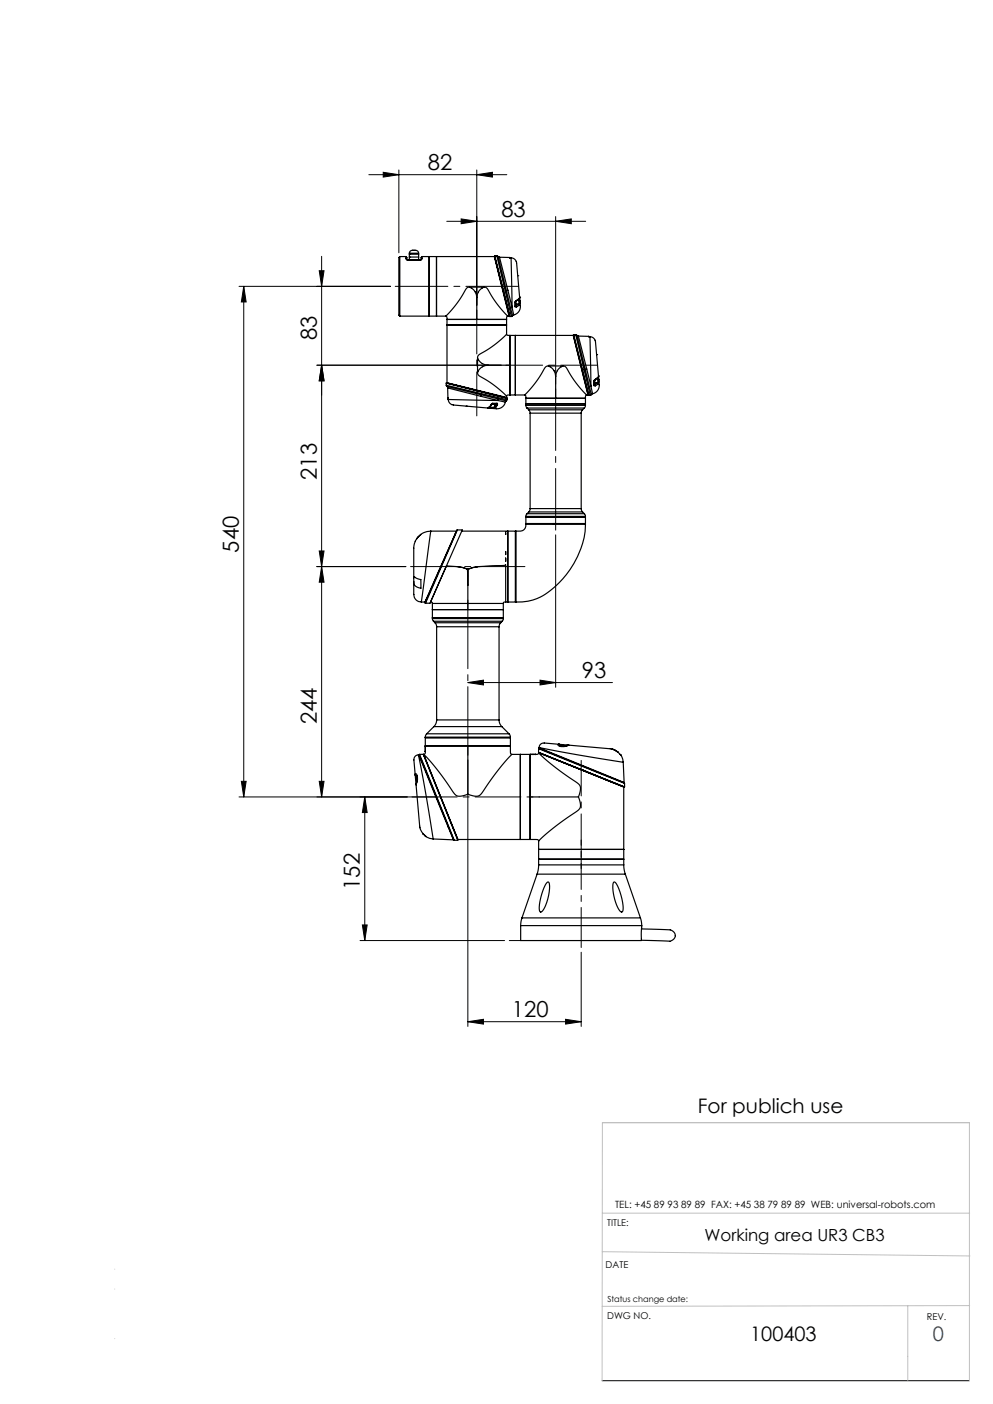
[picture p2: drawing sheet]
<svg xmlns="http://www.w3.org/2000/svg" width="210mm" height="297mm" viewBox="0 0 210 297" stroke-linecap="round" stroke-linejoin="round" font-family="sans-serif">
<g fill="none" stroke="#000" stroke-width=".21">
<path d="M78 37h29.2M81 36.4l3.4 .6-3.4 .5zM84.4 36v17.5M100.8 37l3.3-.6v1.1zM100.8 36v28.6M67.5 57.3h1l-.5 3.3zM68 54.2v114.4M94.5 46.8h29.4M97.5 46.3l3.3 .5-3.3 .5zM117.5 46.8l3.3-.5v1zM117.5 45.8v35.5M50.5 60.6h32.1"/>
<path d="M51.5 60.6l.6 3.3h-1.1zM51.5 60.6v108M67 77.3h39M68 77.3l.5 3.3h-1zM67 119.9h18.8M67.5 116.6h1l-.5 3.3zM68 119.9l.5 3.3h-1zM117.5 113.1v32.3M98.9 144.4l3.3-.5v1zM98.9 144.4h30.6M114.2 143.9l3.3 .5-3.3 .5zM51 165.3h1.1l-.6 3.3z"/>
<path d="M67.5 165.3h1l-.5 3.3zM77.1 168.6l.5 3.3h-1zM77.1 168.6v30.4M92.2 168.6h-41.7M98.9 160.8v56.3M76.1 199h30.6M76.6 195.7h1l-.5 3.3zM98.9 216.1l3.3-.5v1zM98.9 216.1h24M119.6 215.6l3.3 .5-3.3 .5zM122.9 201.4v15.7M127.3 292.1h77.7"/>
</g>
<path d="M127.4 256.6h77.7M24.3 272.7h.1M24.3 268.5h.1M127.4 264.8l77.7 .9M192 276.2v15.8M205.1 276.2l-77.8 .1M24.3 283.2h.1M127.3 292.1l.1-54.6h77.6v54.6" fill="none" stroke="#c0c0c0" stroke-width=".21"/>
<path d="M109.7 60.6h-26.1" fill="none" stroke="#000" stroke-width=".21" stroke-dasharray="15.2 1.3 1.3 1.3" stroke-dashoffset="4.1"/>
<path d="M100.8 88v-22.4" fill="none" stroke="#000" stroke-width=".21" stroke-dasharray="15.2 1.3 1.3 1.3" stroke-dashoffset="5.9"/>
<path d="M126.3 77.3h-19.3" fill="none" stroke="#000" stroke-width=".21" stroke-dasharray="15.2 1.3 1.3 1.3" stroke-dashoffset="7.5"/>
<path d="M117.5 112.1v-29.8" fill="none" stroke="#000" stroke-width=".21" stroke-dasharray="15.2 1.3 1.3 1.3" stroke-dashoffset="2.2"/>
<path d="M86.8 119.9h24.2" fill="none" stroke="#000" stroke-width=".21" stroke-dasharray="15.2 1.3 1.3 1.3" stroke-dashoffset="5.1"/>
<path d="M98.9 127v32.8" fill="none" stroke="#000" stroke-width=".21" stroke-dasharray="15.2 1.3 1.3 1.3" stroke-dashoffset=".7"/>
<path d="M110 168.6h.1M110.1 199h-2.4" fill="none" stroke="#000" stroke-width=".21" stroke-dasharray="15.2 1.3 1.3 1.3"/>
<path d="M87.1 168.6h22.9" fill="none" stroke="#000" stroke-width=".21" stroke-dasharray="15.2 1.3 1.3 1.3" stroke-dashoffset="5.7"/>
<path d="M114.1 168.6h-4.1" fill="none" stroke="#000" stroke-width=".21" stroke-dasharray="15.2 1.3 1.3 1.3" stroke-dashoffset="15.1"/>
<path d="M122.9 200.4v-20.7" fill="none" stroke="#000" stroke-width=".21" stroke-dasharray="15.2 1.3 1.3 1.3" stroke-dashoffset="6.8"/>
<path d="M122.9 160.9v18.8" fill="none" stroke="#000" stroke-width=".21" stroke-dasharray="15.2 1.3 1.3 1.3" stroke-dashoffset="7.7"/>
<path d="M122.9 183.8v-6.1" fill="none" stroke="#000" stroke-width=".21" stroke-dasharray="15.2 1.3 1.3 1.3" stroke-dashoffset="14.1"/>
<g fill="#000">
<path d="M97.5 46.3l3.3 .5-3.3 .5zM117.5 46.8l3.3-.5v1zM81 36.4l3.4 .6-3.4 .5zM100.8 37l3.3-.6v1.1z"/>
<path d="M68 77.3l.5 3.3h-1zM67.5 116.6h1l-.5 3.3zM68 119.9l.5 3.3h-1zM67.5 165.3h1l-.5 3.3z"/>
<path d="M67.5 57.3h1l-.5 3.3zM68 77.3l.5 3.3h-1zM51.5 60.6l.6 3.3h-1.1zM51 165.3h1.1l-.6 3.3z"/>
<path d="M114.2 143.9l3.3 .5-3.3 .5zM98.9 144.4l3.3-.5v1zM119.6 215.6l3.3 .5-3.3 .5zM98.9 216.1l3.3-.5v1z"/>
<path d="M76.6 195.7h1l-.5 3.3zM77.1 168.6l.5 3.3h-1z"/>
</g>
<g fill="none" stroke="#000" stroke-width=".25">
<path d="M84.6 54.3a1.94 1.94 0 0 0-.2 1.6v9.3a1.94 1.94 0 0 0 .2 1.7M84.6 54.3v12.6M84.6 54.3h1.3M85.9 54.3v.4M85.9 54.7l.3 .3M85.9 54.3l.2 .2v.4M85.9 54.7l.2 .2M86.1 54.9l.1 .1M86.2 55h2.8M86.2 55h.1M86.6 54.4h1.9M86.6 53.8h1.9"/>
<path d="M86.6 53.6h1.9M86.6 53.6v1.4M87.2 53a.6 .6 0 0 0-.6 .6M87.2 53h.8M88 53a.6 .6 0 0 1 .5 .6M88.5 53.6v1.4M89 55h.1M89.1 54.9l-.1 .1M89.3 54.7l-.3 .3M89.3 54.3v.4M89.3 54.3l-.2 .2v.4M89.3 54.3h15.2"/>
<path d="M89.3 54.7l-.2 .2M90.8 54.3v12.6zM92.3 54.3v12.6M104.5 54.3l3.3 12.5M104.5 54.3h.1M104.5 54.3l3.2 12.6M104.6 54.2l3.2 12.8M104.6 54.2l3.2 12.7M104.6 54.3h.1M104.6 54.1h.5M105.1 54.1l.2 .2M105.1 54.1l1.7 7.5"/>
<path d="M105.3 54.3l1.8 7.2M105.3 54.3l.3 .1M105.6 54.4h.1M105.6 54.4l1.8 7M105.6 54.4l2.2 .1M107.8 54.5h.2M107.8 54.5h.3M107.8 54.5h.1M108.1 54.5l.2 10.5M108.1 54.5a1.29 1.29 0 0 1 1.2 1.5l.6 7M109.5 58.3h.1M84.6 66.9h9.7"/>
<path d="M94.3 66.9l.2 .2v.5M94.5 68.7h12.6zM94.5 67.6h12.6M94.5 67.6v13.4M94.5 67.6h6.3M99.3 60.7l.6 .4a2.4 2.4 0 0 1 .9 1.9M99.3 60.7a1.05 1.05 0 0 0-1 .9 21.3 21.3 0 0 1-4 5.3M99.3 60.7h3.1M100.8 63v4.6M100.8 67.6h6.3M101 75.7l.3 .6a2.4 2.4 0 0 0 1.9 1M101 78.8a1.03 1.03 0 0 0 .8 1 21.3 21.3 0 0 1 5.3 4"/>
<path d="M101 75.7v3.1M102.4 60.7l-.6 .4a2.4 2.4 0 0 0-1 1.9M102.4 60.7a1.03 1.03 0 0 1 1 .9 20.9 20.9 0 0 0 4 5.3M103.2 77.3a2.4 2.4 0 0 0-1.9 .9l-.3 .6M103.2 77.3h4.6M106.8 61.6l1.3 5.3M107.1 61.5l-.3 .1M107.1 61.5l.9 3.7M107.1 70.7a24.8 24.8 0 0 1-5.9 4.5l-.2 .5M107.1 67.6v3.1M107.1 70.7l.2 .2 .5 .1M107.4 66.9h.3"/>
<path d="M107.4 66.9l-.3 .2v.5M107.4 61.4l-.3 .1M107.4 61.4l.9 3.6M107.7 66.8v.1M107.8 67h.1M107.8 71v6.3M107.8 77.3v6.2M107.8 71v12.6M107.8 71h13.4M108 65.2l.4 1.6M108.1 67h-.3M108.3 65l-.3 .2"/>
<path d="M108.3 65l.3 1.6M108.6 66.6l-.5 .4M108.9 64.8l.3 .1M108.9 63.9v.9M109 71v12.6zM109 63.8l-.1 .1M109 63.8v.9M109 64.7l-.1 .1M109 64.3l.1 .1M109.1 64.7l.1 .2M109.1 64.7h-.1M109.1 63.7v.7"/>
<path d="M109.1 64.4h.4M109.1 64.4v.3M109.2 63.6l-.2 .2M109.2 63.6l-.3 .3M109.2 63.6h.1M109.5 64.4l.2 .2M109.5 64.4l-.4 .3M109.7 63.2l-.5 .4M109.7 64.6l-.5 .3M109.8 63.6l-.3 .8M109.9 62.9h.1M109.9 63l-.2 .2"/>
<path d="M109.9 63l-.2 .2 .1 .4M109.9 63v.5M109.9 63.5l.1 .1a2.31 2.31 0 0 1-1.4 3M109.9 63.5v.6l-.2 .5M109.9 63.5l-.1 .1M116 77.4l.6 .4a2.4 2.4 0 0 1 .9 1.9M116 77.4a1.05 1.05 0 0 0-1.1 .9 21.3 21.3 0 0 1-3.9 5.3M116 77.4h3.1M117.5 79.7v4.6M119.1 77.4l-.7 .4a2.4 2.4 0 0 0-.9 1.9M119.1 77.4a1.03 1.03 0 0 1 1 .9 20.8 20.8 0 0 0 4 5.3M121.2 71h.1"/>
<path d="M121.2 71l3.1 12.6M121.3 71l3.1 12.5M121.3 71h.1M121.3 70.8h.5M121.8 70.8l.5 .3M121.8 70.8l1.7 7.4M122 70.9l1.8 7.3M122.3 71.1h.1M122.3 71.1l1.8 7M122.3 71.1l2.2 .1M123.5 78.2l1.3 5.4M123.8 78.2h-.3"/>
<path d="M123.8 78.2l.9 3.7M124.1 78.1l-.3 .1M124.1 78.1l.9 3.6M124.5 71.2h.1M124.5 71.2h.3M124.6 71.2h.2M124.8 71.2l.2 10.5M124.8 71.2a1.29 1.29 0 0 1 1.2 1.5l.6 7M126.2 75h.1M126.3 79.9l-.4 .4M126.3 79.9l-.4 .3M126.4 79.9v.4"/>
<path d="M126.6 79.5h.1M126.6 79.7l-.3 .2M126.6 79.7l-.2 .2M126.6 79.7v.5M94.4 81v.5M94.4 81l12.8 3.2M94.4 81.1l12.8 3.1M94.5 81.7l.2 .4M94.5 81.7l-.1-.2 7.4 1.8M94.5 81.7l7.2 1.8M94.5 81l12.6 3.1M94.7 82.1v2.1"/>
<path d="M94.7 82.1h.1M94.7 82.1l6.9 1.7M94.7 84.2l.1 .3M94.7 84.2h.1M94.8 84.2v.3M94.8 84.2v.1M94.8 84.5l10.5 .2M94.8 84.5a1.29 1.29 0 0 0 1.4 1.2l7.1 .6M98.6 85.9h.1M101.6 83.8l3.7 .9M101.7 83.5l-.1 .3M101.7 83.5l3.7 .9"/>
<path d="M101.8 83.3l-.1 .2M101.8 83.3l5.4 1.3M103.1 86.3h.1M103.3 86.3l.5 .1M103.5 86.1l-.2 .2M103.6 86.1h-.1M103.6 86.1l-.2 .1M103.6 86.1h.1M103.8 85.7l-.3 .4M103.9 86.2l-.4-.1-.2 .2M103.9 86.2l-.1 .2M103.9 85.6l-.3 .5"/>
<path d="M103.9 85.6l-.1 .1M104 85.5h.6M104.1 85.4l-.2 .2M104.1 85.4h.9M104.2 85.3l-.4 .4M104.2 85.3l-.1 .1M104.5 85.4l.1 .1M104.6 85.5v.5M104.6 85.5h.3M104.6 86l-.7 .2M104.6 86l.3 .1M104.9 86.1l-.5 .3h-.6"/>
<path d="M104.9 85.5l.3 .1M104.9 85.5l-.3 .5M105 85.4l-.1 .1M105.1 85.3l.1 .3M105.1 85.3h-.9M105.1 85.3l-.1 .1M105.2 85.6l-.3 .5M105.3 84.7l1.6 .4M105.4 84.4l-.1 .3M105.4 84.4l1.7 .4M107.1 84.8h-.1a2.29 2.29 0 0 1-2.7 1.6h-.5M107.1 84.1v.1"/>
<path d="M107.1 84.1h.1M107.1 83.8v.3M107.2 84.6l-.1 .2M107.2 84.2v.4M107.8 83.6h-.5l-.2 .2M107.8 83.6h3.2M111 83.6l.2 .2v.5M111.2 85.8l.2 .5M111.2 85.4h12.6zM111.2 84.3h12.6M111.2 85.8h12.6M111.2 84.3v1.5"/>
<path d="M111.2 84.3h6.3M111.4 86.3h12.2M111.4 86.3l.4 .4M111.8 86.7l.3 .7M111.8 86.7h11.4M112.1 87.4h10.8M112.1 87.4v20.2M117.5 84.3h6.3M122.9 87.4v20.2M123.2 86.7l-.3 .7M123.6 86.3l-.4 .4M123.8 85.8l-.2 .5"/>
<path d="M123.8 84.3v1.5M124.1 83.6h.2M124.1 83.6l-.3 .2v.5M124.4 83.5h.1M124.4 83.5l-.1 .1M124.5 83.6l-3.2-12.8 3.2 12.8M124.5 83.6h.1M124.7 81.9l.4 1.6M124.8 83.6h-.3M125 81.7l-.3 .2M125 81.7l.3 1.6M125.1 83.5l-.3 .1"/>
<path d="M125.6 81.5l.3 .1M125.6 80.6v.9M125.7 80.5l-.1 .1M125.7 80.5v.9M125.7 81.4l-.1 .1M125.7 81h.1M125.8 81.3l.1 .3M125.8 81.3l-.1 .1M125.8 80.4v.6M125.8 81h.4M125.8 81v.3M125.9 80.3l-.2 .2"/>
<path d="M125.9 80.2l-.3 .4M125.9 80.2v.1M126.2 81l.2 .3M126.2 81l-.4 .3M126.4 81.3l-.5 .3M126.4 80.3l-.2 .7M126.6 80.2v.1a2.31 2.31 0 0 1-1.3 3l-.2 .2M126.6 80.2v.6l-.2 .5M126.6 80.2l-.2 .1M87.5 116v6.2M89 113.1l-.9 .9M91.1 112.4h5.4l-6.6 15h-.8z"/>
<path d="M91.1 112.4a3.9 3.9 0 0 0-3.3 2l-.3 1.6M96.7 112.1l-6.8 15.5M96.7 112.1l-6.7 15.5M96.7 112.1h1.1l-6.9 15.5h-.9M96.8 119.9l-2.4-.2-3.4 7.7h.3l.1 .3M96.8 119.9l2.1 .5M97.7 112.4h11.3v15h-2.1M101 119.9l-2 .5M101.3 119.9h-.3M101.3 119.9h.1M101.3 119.9l5.6-.4v7.9M106.9 116.7v.6z"/>
<path d="M106.9 112.4v.2zM106.9 112.8v.3M106.9 118v.7M107.4 112.4v15zM111.2 110.8a1.31 1.31 0 0 1-1.6 1.6h-.5M111.2 110.9h12.6M111.2 109.4h12.6zM111.2 109.2v1.6h12.6v-1.6M111.2 109.2h12.6M111.4 108.7l-.2 .5M111.4 108.7h12.2M111.8 108.3h11.4"/>
<path d="M111.8 108.3l-.4 .4M112.1 107.6l-.3 .7M112.1 107.6h10.8M116.9 110.8h.5M122.9 107.6l.3 .7M123.2 108.3l.4 .4M123.6 108.7l.2 .5M123.8 110.9a18.7 18.7 0 0 1-10.3 15.7 10.6 10.6 0 0 1-4.4 .8M87.5 125.7a1.6 1.6 0 0 0 1.6 1.7M87.5 123.1v2.7M87.5 122.2l.1-.2 1.4 .6v1.8a1.3 1.3 0 0 1-1.5-1.3M87.5 122.2v.9"/>
<path d="M89.9 127.4h.1M89.9 127.6h.1M91.4 130.9l.3 .5M91.4 130.7h15M91.4 129h15M91.4 130.9h15M91.4 129v1.9M91.4 127.7v1.3M91.4 127.7h7.5M91.4 129h7.5M91.7 131.4h14.5M91.7 131.4l.3 .3"/>
<path d="M92 131.7l.3 .9M92 131.7h13.9M92.3 132.6h13.2M92.3 132.6v19.7M98.9 120.4v3.4M98.9 120.4h.1M98.9 127.7h7.5M98.9 129h7.5M98.9 123.8v3.9M98.9 127.7v1.3M99 120.4l-.1 3.4M99 120.4h.1"/>
<path d="M105.5 132.6v19.7M105.9 131.7l-.4 .9M106.2 131.4l-.3 .3M106.4 127.7v1.3M106.4 130.9l-.2 .5M106.4 129v1.9M106.9 127.4h-.3l-.2 .3M109 127.2l.1-14.8v14.9M109 127.3l.1 .1M88.5 159.7l1.5 8 1.6 9.8M88.5 159.7a1.13 1.13 0 0 0-.9 1.6l.2 2.6M88.5 159.7l6.3 15.4"/>
<path d="M88.5 159.7h.1M88.6 159.6l-.1 .1M88.6 159.6l6.3 15.5M88.7 159.6h.8l7.3 18M88.7 159.6h-.1M88.7 159.6l6.3 15.5M89.6 159.6h.1M89.6 159.6l7.2 18M89.6 159.6l7.2 17.8M89.6 159.6a53.5 53.5 0 0 1 6.6 8.4 2.36 2.36 0 0 0 2.7 0M89.9 158.9h.1M89.9 156.1h18z"/>
<path d="M89.9 157.8h9M89.9 155.9h18M89.9 155.9v1.9M89.9 157.8v1.5l-.3 .3M90 157.8l-.1 1.1M90.2 155.2l-.3 .7M90.2 155.2h17.4M91.8 153.7h14.3M91.8 153.7l-1.6 1.5M92.3 152.3l-.1 .8-.4 .6M92.3 152.3h13.2M98.9 157.8h9"/>
<path d="M98.9 157.8v10.2M105.5 152.3l.2 .8 .4 .6M106.1 153.7l1.5 1.5M107.6 155.2l.3 .7M107.9 157.8l.1 1.6 .3 .2M107.9 155.9v1.9M108.3 159.6a59.1 59.1 0 0 0-6.6 8.5 2.4 2.4 0 0 1-2.8-.1M108.3 159.6h3.8M110 159.6v18zM110 159.6h.1M112.1 159.6v9M112.2 159.6h1.1"/>
<path d="M113.9 158.4v.8h.2M113.9 159.2a54.1 54.1 0 0 0 8.5 6.7 2.4 2.4 0 0 1-.1 2.7M113.9 159.3l-.3 .3h-1.5M113.9 159.2l18 7.3M114 158.3l15.4 6.3M114 158.2v.1M114 158.2l15.4 6.3M114 158.1l7.7 1.5 10.1 1.6 .2 4.3M114 158.1v.1M114 159.2h-.1M114.1 159.2l18 7.3v-.8M114.1 159.2l17.9 7.3"/>
<path d="M114.1 159.2l13.3 5.4M114.1 159.2h.1M114.4 159.3v.1M118.1 157.5l-.1 .1a2.09 2.09 0 0 0 2.2 .1M118.2 157.4l-1.8-.1a2.07 2.07 0 0 0-2.3 .5l-.1 .3M118.2 157.4l2 .2M118.2 157.4l.3 .2M118.2 157.4l-.1 .1M118.2 157.4v.1M118.2 157.5h-.1M118.5 157.6l.7 .1M118.5 157.6v.2"/>
<path d="M118.5 157.8h.1M118.6 157.9h.1M118.8 157.9h.5M119.2 157.7l.5 .1M119.2 157.7v.2M120.1 157.7h.1M120.2 157.7l9.2 .8M120.3 157.7l-1 .2-.8-.1M120.3 157.6l-.1 .1M129.4 158.5l1.4 .7M129.4 158.5h.1M130.3 158.8l-.8-.3 1.2 .7"/>
<path d="M130.3 158.8l.4 .4M130.7 159.2h.1M130.8 159.2l.5 .5M130.8 159.2h.1M131.1 159.6h.1M131.2 159.6l.1 .1M131.2 159.6h.1M131.3 159.7l.5 1.5M131.3 159.7h.1M87.8 163.9l.2 2.1M87.8 163.9h.1M87.8 163.9l.2 .3"/>
<path d="M87.8 163.7v.2M87.8 163.7h.1a2.09 2.09 0 0 1 .1 2.2M88 164.2l.1 1.2M88 164.2h.1M88 166l.7 8.7a2.72 2.72 0 0 0 .8 1.7M88 165.9v.1M88.1 164.2h.1M88.2 164.2v.8l-.2 .9M88.2 164.3v.7M89.5 176.4h.1M89.5 176.4l.1 .1M89.5 176.4l.6 .5"/>
<path d="M89.6 176.5h.1M89.6 176.5l.4 .4M90 176.9h.1M90 176.9l.1 .1M90.1 176.9v.1M90.1 177l.8 .3 .6 .2M91.6 177.5h.1M91.6 177.5l4.3 .2M94.8 175.1l1.1 2.6M94.8 175.1h.1M94.9 175.1h.1M94.9 175.1l1.1 2.6"/>
<path d="M95 175.1l1.1 2.7M95.9 177.7h.1M96 177.7l.1 .1M96.8 177.6v.2h-.7M96.8 177.6h15.3M112.1 177.6h1.6l.2 .3M112.1 168.6v9M112.1 168.6h10.2M113.9 179.7h18zM113.9 177.9v5.1M122.3 168.6a3.1 3.1 0 0 1 .3 2.4l-.6 .6a49.8 49.8 0 0 0-8.1 6.3M122.8 162.7l9.1 3.8"/>
<path d="M123 162.8l1.1 .4M127.7 164.8l2.3 .9M129.4 164.5l2.6 1M129.4 164.5v.1M129.4 164.6h.1M129.4 164.6l2.6 1M129.4 164.6l2.7 1.1M130 165.7h.1M131.9 166.5v16.5M132 165.5v.1M132 165.6l.1 .1M110.1 195.8v3.2h25.5l.1-3.2"/>
<path d="M110.1 195.8h25.6M110.4 194.2l-.3 1.6M110.4 194.2h25M113.6 184.9h18.6M113.6 184.9l-3.2 9.3M113.9 183l-.3 1.9M113.9 181.8h18zM113.9 183h18M115.6 186.7l.3-.1 .2 .1a8.4 8.4 0 0 1-1.6 6.2l-.3-.1a9.7 9.7 0 0 1 1.4-6.1zM129.8 186.6h.2a9.6 9.6 0 0 1 1.7 6.2l-.3 .1a8.1 8.1 0 0 1-1.6-6.3zM131.9 183l.3 1.9M132.2 184.9l3.2 9.3"/>
<path d="M135.4 194.2l.3 1.6M135.7 196.5l6.1 .2a1.21 1.21 0 0 1 1 1.2 1.21 1.21 0 0 1-1.1 1.2l-6.1-.2"/>
</g>
<g font-size="4.7">
<text x="90.5" y="35.9">82</text>
<text x="106" y="45.8">83</text>
<text x="67" y="71.9" transform="rotate(-90 67 71.9)">83</text>
<text x="67" y="101.5" transform="rotate(-90 67 101.5)">213</text>
<text x="50.5" y="116.9" transform="rotate(-90 50.5 116.9)">540</text>
<text x="123.1" y="143.4">93</text>
<text x="67" y="153.2" transform="rotate(-90 67 153.2)">244</text>
<text x="76.1" y="188.2" transform="rotate(-90 76.1 188.2)">152</text>
<text x="108.3" y="215.1">120</text>
</g>
<g font-size="4.2">
<text x="147.6" y="235.5">For publich use</text>
<text x="158.6" y="283.6">100403</text>
</g>
<text font-size="4.2" fill="#004080" x="197.3" y="283.6">0</text>
<text font-size="3.5" x="149" y="262.6">Working area UR3 CB3</text>
<text font-size="2.1" x="130.1" y="255.5">TEL: +45 89 93 89 89 FAX: +45 38 79 89 89 WEB: universal-robots.com</text>
<g font-size="2">
<text x="128.4" y="259.3">TITLE:</text>
<text x="128.1" y="268.2">DATE</text>
<text x="128.4" y="279.1">DWG NO.</text>
<text x="196" y="279.3">REV.</text>
</g>
<text font-size="1.8" x="128.5" y="275.5">Status change date:</text>
</svg>
